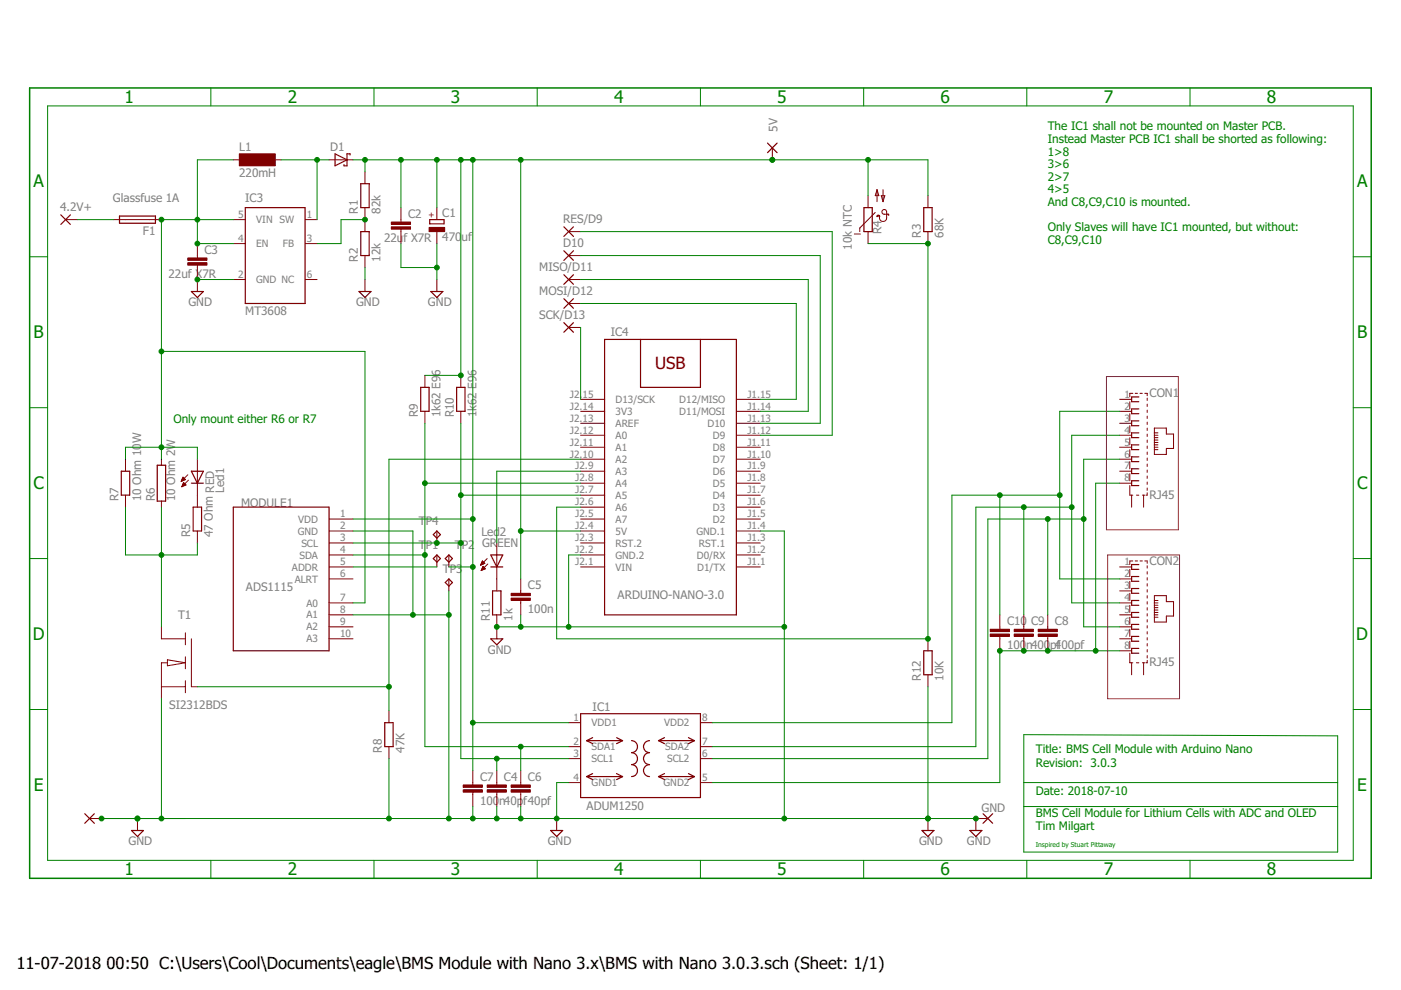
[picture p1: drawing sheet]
<svg xmlns="http://www.w3.org/2000/svg" width="297mm" height="210mm" viewBox="0 0 297 210" stroke-linecap="round" stroke-linejoin="round" font-family="sans-serif">
<g fill="none" stroke="#800000" stroke-width=".25">
<path d="M71 32.6l2.6 1.3-2.6 1.3zM74.2 32.9v-.3h-.6v2.6h-.7v-.3M76.5 38.9h1.8v5.1h-1.8zM162.7 30.3l2.1 2.1M164.8 30.3l-2.1 2.1M12.9 45.6l2 2M14.9 45.6l-2 2M25.3 45.8h7.7v1.5h-7.7zM52 44h12.7v20.3h-12.7zM76.5 49.1h1.8v5.1h-1.8zM91.1 46.6h3v.9h-3zM119.5 58.3l2.1 2"/>
<path d="M119.5 48.1l2.1 2M119.5 53.2l2.1 2M121.6 58.3l-2.1 2M121.6 48.1l-2.1 2M121.6 53.2l-2.1 2M183.2 44h1.7v5.1h-1.7zM195.9 44h1.7v5.1h-1.7zM40.6 61.8h2.5l-1.3 1.3zM76.1 61.8h2.6l-1.3 1.3zM91.4 61.8h2.5l-1.3 1.3zM119.5 63.3l2.1 2.1M119.5 68.4l2.1 2"/>
<path d="M121.6 63.3l-2.1 2.1M121.6 68.4l-2.1 2M128.2 72h27.9v58.4h-27.9zM135.8 72v10.1h12.7v-10.1M25.7 99.9h1.8v5.1h-1.8zM33.3 98.6h1.8v7.7h-1.8zM40.6 99.9h2.5l-1.3 2.5zM89.2 82.1h1.8v5.1h-1.8zM96.8 82.1h1.8v5.1h-1.8zM241.4 84.2h-1.5v1h1.5M241.4 86.7h-1.5v1h1.5M241.4 89.2h-1.5v1.1h1.5"/>
<path d="M241.4 91.8h-1.5v1h1.5M241.4 94.3h-1.5v1h1.5M241.4 96.9h-1.5v1h1.5M241.4 99.4h-1.5v1h1.5M40.6 102.4h2.5M41 107.5h1.7v5.1h-1.7zM49.5 107.5h20.3v30.5h-20.3zM91.9 118.4l.7-.7 .8 .7-.8 .8zM91.9 113.3l.7-.7 .8 .7-.8 .8zM94.4 118.4l.8-.7 .7 .7-.7 .8zM104.1 117.7h2.5l-1.3 2.5zM241.4 101.9h-1.5v1.1h1.5"/>
<path d="M241.4 119.7h-1.5v1h1.5M94.4 123.5l.8-.8 .7 .8-.7 .8zM104.1 120.2h2.5M104.1 135.4h2.5l-1.3 1.3zM104.4 125.3h1.8v5.1h-1.8zM195.9 138h1.7v5.1h-1.7zM241.4 122.2h-1.5v1.1h1.5M241.4 124.8h-1.5v1h1.5M241.4 127.3h-1.5v1h1.5M241.4 129.9h-1.5v1h1.5M241.4 132.4h-1.5v1h1.5M241.4 134.9h-1.5v1.1h1.5"/>
<path d="M241.4 137.5h-1.5v1h1.5M81.6 153.2h1.8v5.1h-1.8zM123.1 151.3h25.4v17.8h-25.4zM124.4 157h7.6M124.4 157l1.2 .7M125.6 156.4l-1.2 .6M130.7 156.4l1.3 .6M132 157l-1.3 .7M133.9 157a1.27 1.27 0 0 1 1.3 1.3 1.27 1.27 0 0 1-1.3 1.3 1.27 1.27 0 0 1 1.3 1.2 1.27 1.27 0 0 1-1.3 1.3 1.27 1.27 0 0 1 1.3 1.3 1.27 1.27 0 0 1-1.3 1.3M137.7 157a1.27 1.27 0 0 0-1.3 1.3 1.27 1.27 0 0 0 1.3 1.3 1.27 1.27 0 0 0-1.3 1.2 1.27 1.27 0 0 0 1.3 1.3 1.27 1.27 0 0 0-1.3 1.3 1.27 1.27 0 0 0 1.3 1.3M139.6 157h7.6M139.6 157l1.3 .7"/>
<path d="M140.9 156.4l-1.3 .6M146 156.4l1.2 .6M147.2 157l-1.2 .7M18 172.5l2 2.1M20 172.5l-2 2.1M27.9 176.1h2.5l-1.3 1.3zM116.8 176.1h2.5l-1.3 1.3zM124.4 164.7h7.6M124.4 164.7l1.2 .6M125.6 164l-1.2 .7M130.7 164l1.3 .7M132 164.7l-1.3 .6"/>
<path d="M139.6 164.7l1.3 .6M139.6 164.7h7.6M140.9 164l-1.3 .7M146 164l1.2 .7M147.2 164.7l-1.2 .6M195.5 176.1h2.5l-1.3 1.3zM205.6 176.1h2.6l-1.3 1.3zM208.4 172.5l2.1 2.1M210.5 172.5l-2.1 2.1"/>
</g>
<g fill="none" stroke="#800000" stroke-width=".21">
<path d="M49.5 33.9h2.5M57.1 33.9h2.5M69.8 33.9h5M77.4 36.4v2.5M163.7 31.3v2.6M13.9 46.6h2.5M24.1 46.6h10.1M41.8 51.6v3.1M41.8 56.2v5.6M49.5 46.6h2.5M49.5 59.3h2.5M49.5 51.6h2.5"/>
<path d="M64.7 46.6h2.5M64.7 59.3h2.5M64.7 51.6h2.5M77.4 44v5.1M77.4 54.2v2.5M77.4 59.3v2.5M85 44v3.1M85 48.6v3M92.6 44v2.6M92.6 49.1v2.5M92.6 59.3v2.5M120.6 59.3h2.5"/>
<path d="M120.6 49.1h2.5M120.6 54.2h2.5M181.1 49.6h1.3M184 41.5v2.5M184 49.1v2.5M185.6 45l-3.3 3.3v.8M185.9 40.2l.4 1.3h-.7zM185.9 40.2v2.6M186.8 41.5h.8l-.4 1.3zM187.2 40.2v2.6M188.2 45.4h-.7a.5 .5 0 0 1-.5-.5 .5 .5 0 0 1 .5-.5 .5 .5 0 0 1 .5 .5v1.3a.78 .78 0 0 1-.9 .7 .78 .78 0 0 1-.6-1M196.7 41.5v2.5"/>
<path d="M196.7 49.1v2.5M90.1 79.6v2.5M97.7 79.6v2.5M120.6 64.3h2.5M120.6 69.4h2.5M26.6 97.4v2.5M34.2 97.4v1.2M41.8 97.4v10.1M90.1 87.2v2.5M97.7 87.2v2.5M123.1 92.3h5.1M123.1 94.8h5.1"/>
<path d="M123.1 84.7h5.1M123.1 87.2h5.1M123.1 89.7h5.1M123.1 97.4h5.1M123.1 99.9h5.1M156.1 92.3h5.1M156.1 94.8h5.1M156.1 84.7h5.1M156.1 87.2h5.1M156.1 89.7h5.1M156.1 97.4h5.1M156.1 99.9h5.1"/>
<path d="M237.4 92.3h2.5M237.4 94.8h2.5M237.4 84.7h2.5M237.4 87.2h2.5M237.4 89.7h2.5M237.4 97.4h2.5M237.4 99.9h2.5M239.5 85.2v1.5M239.5 87.7v1.5M239.5 90.3v1.5M239.5 92.8v1.5M239.5 95.3v1.6"/>
<path d="M239.5 97.9v1.5M240.2 83.4h-.7v.8M240.7 83.4h.5M241.7 83.4h.5M242.7 83.4h.5v.5M243.2 84.4v.5M243.2 85.7v.5M243.2 87v.5M243.2 88.2v.5M243.2 89.5v.5M243.2 90.8v.5M243.2 92v.5"/>
<path d="M243.2 93.3v.5M243.2 94.6v.5M243.2 95.8v.6M243.2 97.1v.5M243.2 98.4v.5M243.2 99.7v.5M244.8 90.8h2.5v1.2h1.5v3.1h-1.5v1.3h-2.5zM244.8 91.8h.7M244.8 92.3h.7M244.8 92.8h.7M244.8 93.3h.7M244.8 93.8h.7"/>
<path d="M244.8 94.3h.7M244.8 94.8h.7M244.8 95.3h.7M26.6 105v2.5M34.2 106.3v1.2M38.5 101.9h.2M38.5 101.8h.4M38.6 101.7h.6M38.6 103.1h.1M38.6 101.6h.6M38.6 103h.3M38.7 101.5h.4"/>
<path d="M38.7 102.9h.5M38.7 101.3h.3M38.7 102.8h.7M38.8 102.7h.5M38.8 101.2h.1M38.8 101.2l.5 .5-.9 .4zM38.8 102.6h.4M38.9 102.4h.1M38.9 102.3l.5 .5-.9 .4zM39.8 100.7l-1.4 1.4M39.9 101.8l-1.4 1.4M41.8 112.6v2.5"/>
<path d="M69.8 110h5M69.8 112.6h5M69.8 115.1h5M69.8 117.7h5M92.6 112.6v2.5M92.6 117.7v2.5M95.2 117.7v2.5M101.9 119.8h.1M102 119.7h.3M102 119.5h.6M102.1 119.4h.7M102.1 119.3h.6"/>
<path d="M102.2 119.2h.3M102.2 119.1h.2M102.3 118.9l-.4 .9M102.3 118.9l.5 .5M102.3 119h.1M102.8 119.4l-.9 .4M103.3 118.4l-1.4 1.4M103.4 119.6l-1.4 1.4M105.3 115.1v10.2M123.1 105h5.1M123.1 102.4h5.1M123.1 110h5.1"/>
<path d="M123.1 112.6h5.1M123.1 115.1h5.1M123.1 117.7h5.1M123.1 107.5h5.1M156.1 105h5.1M156.1 102.4h5.1M156.1 110h5.1M156.1 112.6h5.1M156.1 115.1h5.1M156.1 117.7h5.1M156.1 107.5h5.1M237.4 102.4h2.5"/>
<path d="M239.5 103v2h.7M239.5 100.4v1.5M239.9 105v2.5M240.2 118.9h-.7v.8M240.7 118.9h.5M240.9 105h.5M241.7 118.9h.5M242.2 105h.5M242.5 105v2.5M242.7 118.9h.5v.5M243.2 104.5v.5h-.2M243.2 100.9v.5"/>
<path d="M243.2 102.2v.5M243.2 103.5v.5M243.2 120v.5M34.2 132.9v2.5h5.1M35.5 139.9l3.8 .6-3.8 .7zM39.3 134.2v2.5M39.3 139.3v2.5M40.6 135.4v10.2h1.2M69.8 135.4h5M69.8 127.8h5M69.8 130.4h5M69.8 120.2h5"/>
<path d="M69.8 122.7h5M69.8 132.9h5M95.2 122.7v2.6M102.1 120.9h.2M102.1 120.8h.4M102.2 120.6h.6M102.2 120.5h.6M102.3 120.4h.4M102.3 120.3h.3M102.4 120.2h.1M102.4 120.1l.5 .5-.9 .4zM105.3 130.4v5"/>
<path d="M110.4 122.7v3.1M110.4 127.3v3.1M123.1 120.2h5.1M156.1 120.2h5.1M196.7 135.4v2.6M212 130.4v3M212 134.9v3.1M217.1 130.4v3M217.1 134.9v3.1M222.1 130.4v3M222.1 134.9v3.1M237.4 135.4h2.5"/>
<path d="M237.4 127.8h2.5M237.4 130.4h2.5M237.4 120.2h2.5M237.4 122.7h2.5M237.4 125.3h2.5M237.4 132.9h2.5M237.4 138h2.5M239.5 138.5v2h.7M239.5 120.7v1.5M239.5 123.3v1.5M239.5 125.8v1.5M239.5 128.3v1.6"/>
<path d="M239.5 130.9v1.5M239.5 133.4v1.5M239.5 136v1.5M243.2 121.2v.5M243.2 122.5v.5M243.2 123.8v.5M243.2 125v.5M243.2 126.3v.5M243.2 127.6v.5M243.2 128.8v.5M243.2 130.1v.5M243.2 131.4v.5"/>
<path d="M243.2 132.7v.5M243.2 133.9v.5M243.2 135.2v.5M243.2 136.5v.5M243.2 137.7v.5M243.2 139v.5M244.8 126.3h2.5v1.3h1.5v3h-1.5v1.3h-2.5zM244.8 127.3h.7M244.8 127.8h.7M244.8 128.3h.7M244.8 128.8h.7M244.8 129.3h.7"/>
<path d="M244.8 129.9h.7M244.8 130.4h.7M244.8 130.9h.7M34.2 145.6h5.1M35.5 140.5h-1.3v7.6M39.3 144.3v2.6M82.5 150.7v2.5M82.5 158.3v2.5M120.6 153.2h2.5M120.6 158.3h2.5M148.5 153.2h2.5M148.5 158.3h2.5"/>
<path d="M196.7 143.1v2.5M239.9 140.5v2.6M240.9 140.5h.5M242.2 140.5h.5M242.5 140.5v2.6M243.2 140v.5h-.2M19 173.5h2.5M29.1 173.5v2.6M100.2 163.4v3M100.2 168v3M105.3 163.4v3M105.3 168v3"/>
<path d="M110.4 163.4v3M110.4 168v3M118 173.5v2.6M120.6 160.8h2.5M120.6 165.9h2.5M148.5 160.8h2.5M148.5 165.9h2.5M196.7 173.5v2.6M209.4 173.5h-2.5v2.6"/>
</g>
<g fill="#800000" stroke="#800000" stroke-width=".21">
<path d="M185.9 45.7l.5-.1 .1 .3-.3-.1-.3 .1z" fill-rule="evenodd"/>
<path d="M188.2 45.4l.2 .1v.2z" fill-rule="evenodd"/>
</g>
<g fill="#800000" stroke="#800000" stroke-width=".21">
<path d="M91 48.2h3.3v.9h-3.3z"/>
<path d="M83 48.1h4v.5h-4z"/>
<path d="M83 47.1h4v.5h-4z"/>
<path d="M39.8 55.7h4.1v.5h-4.1z"/>
<path d="M39.8 54.7h4.1v.5h-4.1z"/>
<path d="M50.7 32.6h7.7v2.6h-7.7z"/>
<path d="M108.4 126.8h4v.5h-4z"/>
<path d="M108.4 125.8h4v.5h-4z"/>
<path d="M220.1 134.4h4.1v.5h-4.1z"/>
<path d="M220.1 133.4h4.1v.5h-4.1z"/>
<path d="M108.4 167.4h4v.6h-4z"/>
<path d="M108.4 166.4h4v.5h-4z"/>
<path d="M103.3 167.4h4.1v.6h-4.1z"/>
<path d="M103.3 166.4h4.1v.5h-4.1z"/>
<path d="M98.2 167.4h4.1v.6h-4.1z"/>
<path d="M98.2 166.4h4.1v.5h-4.1z"/>
<path d="M215 134.4h4.1v.5h-4.1z"/>
<path d="M215 133.4h4.1v.5h-4.1z"/>
<path d="M210 134.4h4v.5h-4z"/>
<path d="M210 133.4h4v.5h-4z"/>
</g>
<path d="M6.3 18.6h284.4v167.6h-284.4z" fill="none" stroke="#008000" stroke-width=".32"/>
<g fill="none" stroke="#008000" stroke-width=".21">
<path d="M44.7 18.6v3.9M79.3 18.6v3.9M113.9 18.6v3.9M148.5 18.6v3.9M183.1 18.6v3.9M217.7 18.6v3.9M252.3 18.6v3.9M10.1 22.5h276.8v159.9h-276.8zM49.5 33.9h-7.7v17.7h7.7M59.6 33.9h10.2M67.2 33.9v12.7M74.8 33.9h121.9v7.6"/>
<path d="M77.4 33.9v2.5M85 33.9v10.1M92.6 33.9v10.1M97.7 33.9v45.7h-7.6M100.2 33.9v129.5M110.4 33.9v88.8M184 33.9v7.6M6.3 54.4h3.8M16.4 46.6h7.7M41.8 59.3h7.7M49.5 46.6h-15.3v50.8M77.4 46.6h-5.1v5h-5.1"/>
<path d="M77.4 56.7v2.6M85 51.6v5.1h7.6M92.6 51.6v7.7M123.1 49.1h53.3v43.2h-15.2M123.1 59.3h48.3v27.9h-10.2M123.1 54.2h50.8v35.5h-12.7M184 51.6h12.7v83.8h-78.7v-27.9h5.1M286.9 54.4h3.8M34.2 74.5h43.2v53.3h-2.6M123.1 64.3h45.7v20.4h-7.6M123.1 69.4v15.3M6.3 86.4h3.8"/>
<path d="M26.6 97.4v-2.6h15.2v2.6M90.1 89.7v68.6h30.5M97.7 89.7v71.1h22.9M123.1 97.4h-40.6v53.3M123.1 99.9h-17.8v15.2M237.4 92.3h-10.2v35.5h10.2M237.4 97.4h-7.6v35.5h7.6M237.4 87.2h-12.7v35.5h12.7M286.9 86.4h3.8M6.3 118.4h3.8M26.6 107.5v10.2h15.2v-2.6M34.2 107.5v25.4"/>
<path d="M74.8 110h25.4M74.8 117.7h15.3M74.8 115.1h22.9M74.8 112.6h12.7v17.8M90.1 102.4h33M97.7 105h25.4M110.4 112.6h12.7M123.1 117.7h-2.5v15.2M161.2 112.6h5.1v60.9M212 105v25.4M217.1 107.5v22.9M222.1 110v20.4"/>
<path d="M224.7 105h-22.9v48.2h-50.8M227.2 107.5h-20.3v50.8h-55.9M229.8 110h-20.4v50.8h-58.4M237.4 102.4h-5.1v35.6M286.9 118.4h3.8M74.8 120.2h17.8M74.8 130.4h20.4M95.2 120.2h5M95.2 125.3v48.2M105.3 132.9h61M110.4 130.4v2.5M237.4 138h-25.4v27.9h-61"/>
<path d="M6.3 150.4h3.8M34.2 148.1v25.4M41.8 145.6h40.7M100.2 153.2h20.4M110.4 158.3v5.1M196.7 145.6v27.9M217.1 155.8l66.5 .2v24.7h-66.5zM286.9 150.4h3.8M21.5 173.5h185.4M82.5 160.8v12.7M100.2 171v2.5M105.3 160.8v2.6"/>
<path d="M105.3 171v2.5M110.4 171v2.5M120.6 165.9h-2.6v7.6M217.1 165.9h66.5M217.1 171h66.5M44.7 182.4v3.8M79.3 182.4v3.8M113.9 182.4v3.8M148.5 182.4v3.8M183.1 182.4v3.8M217.7 182.4v3.8M252.3 182.4v3.8"/>
</g>
<g fill="#008000" stroke="#008000" stroke-width=".21">
<circle cx="227.2" cy="107.5" r=".51"/>
<circle cx="217.1" cy="107.5" r=".51"/>
<circle cx="229.8" cy="110" r=".51"/>
<circle cx="222.1" cy="110" r=".51"/>
<circle cx="34.2" cy="94.8" r=".51"/>
<circle cx="41.8" cy="51.6" r=".51"/>
<circle cx="41.8" cy="46.6" r=".51"/>
<circle cx="34.2" cy="46.6" r=".51"/>
<circle cx="34.2" cy="74.5" r=".51"/>
<circle cx="34.2" cy="117.7" r=".51"/>
<circle cx="82.5" cy="145.6" r=".51"/>
<circle cx="90.1" cy="102.4" r=".51"/>
<circle cx="90.1" cy="117.7" r=".51"/>
<circle cx="110.4" cy="158.3" r=".51"/>
<circle cx="97.7" cy="105" r=".51"/>
<circle cx="97.7" cy="115.1" r=".51"/>
<circle cx="105.3" cy="160.8" r=".51"/>
<circle cx="92.6" cy="115.1" r=".51"/>
<circle cx="196.7" cy="135.4" r=".51"/>
<circle cx="196.7" cy="51.6" r=".51"/>
<circle cx="41.8" cy="59.3" r=".51"/>
<circle cx="92.6" cy="56.7" r=".51"/>
<circle cx="77.4" cy="46.6" r=".51"/>
<circle cx="67.2" cy="33.9" r=".51"/>
<circle cx="100.2" cy="33.9" r=".51"/>
<circle cx="97.7" cy="79.6" r=".51"/>
<circle cx="97.7" cy="33.9" r=".51"/>
<circle cx="163.7" cy="33.9" r=".51"/>
<circle cx="77.4" cy="33.9" r=".51"/>
<circle cx="85" cy="33.9" r=".51"/>
<circle cx="92.6" cy="33.9" r=".51"/>
<circle cx="110.4" cy="33.9" r=".51"/>
<circle cx="100.2" cy="110" r=".51"/>
<circle cx="110.4" cy="112.6" r=".51"/>
<circle cx="100.2" cy="120.2" r=".51"/>
<circle cx="184" cy="33.9" r=".51"/>
<circle cx="100.2" cy="153.2" r=".51"/>
<circle cx="224.7" cy="105" r=".51"/>
<circle cx="212" cy="105" r=".51"/>
<circle cx="232.3" cy="138" r=".51"/>
<circle cx="212" cy="138" r=".51"/>
<circle cx="217.1" cy="138" r=".51"/>
<circle cx="222.1" cy="138" r=".51"/>
<circle cx="105.3" cy="132.9" r=".51"/>
<circle cx="29.1" cy="173.5" r=".51"/>
<circle cx="196.7" cy="173.5" r=".51"/>
<circle cx="118" cy="173.5" r=".51"/>
<circle cx="82.5" cy="173.5" r=".51"/>
<circle cx="110.4" cy="173.5" r=".51"/>
<circle cx="21.5" cy="173.5" r=".51"/>
<circle cx="34.2" cy="173.5" r=".51"/>
<circle cx="206.9" cy="173.5" r=".51"/>
<circle cx="95.2" cy="173.5" r=".51"/>
<circle cx="95.2" cy="130.4" r=".51"/>
<circle cx="87.5" cy="130.4" r=".51"/>
<circle cx="166.3" cy="173.5" r=".51"/>
<circle cx="166.3" cy="132.9" r=".51"/>
<circle cx="110.4" cy="132.9" r=".51"/>
<circle cx="120.6" cy="132.9" r=".51"/>
<circle cx="100.2" cy="173.5" r=".51"/>
<circle cx="105.3" cy="173.5" r=".51"/>
</g>
<path d="M234.6 79.8h15.2v32.5h-15.2zM234.8 117.7h15.3v30.4h-15.3z" fill="none" stroke="#800080" stroke-width=".21"/>
<g font-size="3.7" fill="#008000">
<text x="26.4" y="21.8">1</text>
<text x="61" y="21.8">2</text>
<text x="95.6" y="21.8">3</text>
<text x="130.2" y="21.8">4</text>
<text x="164.8" y="21.8">5</text>
<text x="199.4" y="21.8">6</text>
<text x="234" y="21.8">7</text>
<text x="268.6" y="21.8">8</text>
<text x="7.1" y="39.7">A</text>
<text x="287.7" y="39.7">A</text>
<text x="7.1" y="71.7">B</text>
<text x="287.7" y="71.7">B</text>
<text x="7.1" y="103.7">C</text>
<text x="287.7" y="103.7">C</text>
<text x="6.9" y="135.7">D</text>
<text x="287.6" y="135.7">D</text>
<text x="7.2" y="167.7">E</text>
<text x="287.8" y="167.7">E</text>
<text x="26.4" y="185.6">1</text>
<text x="61" y="185.6">2</text>
<text x="95.6" y="185.6">3</text>
<text x="130.2" y="185.6">4</text>
<text x="164.8" y="185.6">5</text>
<text x="199.4" y="185.6">6</text>
<text x="234" y="185.6">7</text>
<text x="268.6" y="185.6">8</text>
</g>
<text font-size="3.6" fill="#800000" x="138.9" y="78.3">USB</text>
<g font-size="3.5">
<text x="3.5" y="205.4">11-07-2018</text>
<text x="22.6" y="205.4">00:50 C:\Users\Cool\Documents\eagle\BMS Module with Nano 3.x\BMS with Nano 3.0.3.sch (Sheet: 1/1)</text>
</g>
<g font-size="2.5" fill="#808080">
<text x="164.8" y="28" transform="rotate(-90 164.8 28)">5V</text>
<text x="50.7" y="32.1">L1</text>
<text x="70" y="32">D1</text>
<text x="50.7" y="37.4">220mH</text>
<text x="12.8" y="44.7">4.2V+</text>
<text x="24" y="42.9">Glassfuse 1A</text>
<text x="52" y="42.8">IC3</text>
<text x="75.9" y="45.3" transform="rotate(-90 75.9 45.3)">R1</text>
<text x="80.7" y="45.3" transform="rotate(-90 80.7 45.3)">82k</text>
<text x="86.5" y="46.2">C2</text>
<text x="93.8" y="46.1">C1</text>
<text x="119.4" y="47.3">RES/D9</text>
<text x="30.3" y="49.7">F1</text>
<text x="43.4" y="53.8">C3</text>
<text x="81.5" y="51.3">22u</text>
<text x="85.6" y="51.3">f X7R</text>
<text x="93.8" y="51.2">470</text>
<text x="97.8" y="51.2">uf</text>
<text x="119.4" y="52.3">D10</text>
<text x="180.6" y="52.9" transform="rotate(-90 180.6 52.9)">10k NTC</text>
<text x="186.9" y="49.6" transform="rotate(-90 186.9 49.6)">R4</text>
<text x="195.3" y="50.4" transform="rotate(-90 195.3 50.4)">R3</text>
<text x="200.1" y="50.4" transform="rotate(-90 200.1 50.4)">68K</text>
<text x="35.7" y="58.9">22uf X7R</text>
<text x="75.9" y="55.5" transform="rotate(-90 75.9 55.5)">R2</text>
<text x="80.7" y="55.5" transform="rotate(-90 80.7 55.5)">12k</text>
<text x="114.3" y="57.4">MISO/D11</text>
<text x="39.9" y="65">GND</text>
<text x="75.5" y="65">GND</text>
<text x="90.7" y="65">GND</text>
<text x="114.3" y="62.5">MOSI/D12</text>
<text x="52" y="66.9">MT3608</text>
<text x="114.3" y="67.6">SCK/D13</text>
<text x="129.5" y="71.2">IC4</text>
<text x="88.6" y="88.5" transform="rotate(-90 88.6 88.5)">R9</text>
<text x="93.4" y="88.5" transform="rotate(-90 93.4 88.5)">1k62 E96</text>
<text x="96.2" y="88.5" transform="rotate(-90 96.2 88.5)">R10</text>
<text x="101" y="88.5" transform="rotate(-90 101 88.5)">1k62 E96</text>
<text x="243.7" y="84.2">CON1</text>
<text x="25.1" y="106.2" transform="rotate(-90 25.1 106.2)">R7</text>
<text x="29.9" y="106.2" transform="rotate(-90 29.9 106.2)">10 Ohm 10W</text>
<text x="32.8" y="106.2" transform="rotate(-90 32.8 106.2)">R6</text>
<text x="37.1" y="106.2" transform="rotate(-90 37.1 106.2)">10 Ohm 2W</text>
<text x="47.6" y="104.5" transform="rotate(-90 47.6 104.5)">Led1</text>
<text x="51.1" y="107.5">MODULE1</text>
<text x="243.7" y="105.7">RJ45</text>
<text x="40.3" y="113.9" transform="rotate(-90 40.3 113.9)">R5</text>
<text x="45.1" y="113.9" transform="rotate(-90 45.1 113.9)">47 Ohm RED</text>
<text x="88.8" y="111.3">T</text>
<text x="90.3" y="111.3">P4</text>
<text x="102.1" y="113.7">Led</text>
<text x="106" y="113.7">2</text>
<text x="88.8" y="116.4">T</text>
<text x="90.3" y="116.4">P1</text>
<text x="96.4" y="116.4">T</text>
<text x="97.9" y="116.4">P2</text>
<text x="102.2" y="115.9">GR</text>
<text x="105.4" y="115.9">EEN</text>
<text x="243.7" y="119.7">CON2</text>
<text x="52.1" y="125.3">ADS1115</text>
<text x="93.9" y="121.5">TP3</text>
<text x="111.9" y="124.9">C5</text>
<text x="37.8" y="131.3">T1</text>
<text x="103.8" y="131.6" transform="rotate(-90 103.8 131.6)">R11</text>
<text x="108.6" y="131.6" transform="rotate(-90 108.6 131.6)">1k</text>
<text x="111.9" y="130">100n</text>
<text x="131" y="127.1">ARDUINO-NANO-3.0</text>
<text x="213.5" y="137.6">100</text>
<text x="213.5" y="132.5">C10</text>
<text x="217.6" y="137.6">n400</text>
<text x="218.6" y="132.5">C9</text>
<text x="222.7" y="137.6">p4f00pf</text>
<text x="223.7" y="132.5">C8</text>
<text x="103.4" y="138.6">GND</text>
<text x="243.7" y="141.3">RJ45</text>
<text x="195.3" y="144.3" transform="rotate(-90 195.3 144.3)">R12</text>
<text x="200.1" y="144.3" transform="rotate(-90 200.1 144.3)">10K</text>
<text x="35.9" y="150.3">SI2312BDS</text>
<text x="125.6" y="150.7">IC1</text>
<text x="81" y="159.6" transform="rotate(-90 81 159.6)">R8</text>
<text x="85.8" y="159.6" transform="rotate(-90 85.8 159.6)">47K</text>
<text x="101.8" y="165.5">C7</text>
<text x="106.9" y="165.5">C4</text>
<text x="111.9" y="165.5">C6</text>
<text x="101.8" y="170.6">100</text>
<text x="105.8" y="170.6">n40p</text>
<text x="110.9" y="170.6">f40pf</text>
<text x="124.4" y="171.6">ADUM1250</text>
<text x="208.1" y="172.1">GND</text>
<text x="27.2" y="179.3">GND</text>
<text x="116.1" y="179.3">GND</text>
<text x="194.8" y="179.3">GND</text>
<text x="205" y="179.3">GND</text>
</g>
<g font-size="2.5" fill="#008000">
<text x="222.1" y="27.7">The IC1 shall not be mounted on Master PCB.</text>
<text x="222.1" y="30.3">Instead Master PCB IC1 shall be shorted as following:</text>
<text x="222.1" y="33">1&gt;8</text>
<text x="222.1" y="35.7">3&gt;6</text>
<text x="222.1" y="38.3">2&gt;7</text>
<text x="222.1" y="41">4&gt;5</text>
<text x="222.1" y="43.7">And C8,C9,C10 is mounted.</text>
<text x="222.1" y="49">Only Slaves will have IC1 mounted, but without:</text>
<text x="222.1" y="51.7">C8,C9,C10</text>
<text x="36.8" y="89.7">Only mount either R6 or R7</text>
<text x="219.6" y="159.6">Title: BMS Cell Module with Arduino Nano</text>
<text x="219.6" y="162.6">Revision: 3.0.3</text>
<text x="219.6" y="168.5">Date: 2018-07-10</text>
<text x="219.6" y="173.3">BMS Cell Module for Lithium Cells with ADC and OLED</text>
<text x="219.6" y="175.9">Tim Milgart</text>
</g>
<g font-size="2.1" fill="#808080">
<text x="50.5" y="46.2">5</text>
<text x="54.3" y="47.3">VIN SW</text>
<text x="65.1" y="46.2">1</text>
<text x="50.5" y="51.3">4</text>
<text x="54.3" y="52.4">EN</text>
<text x="60" y="52.4">FB</text>
<text x="65.1" y="51.3">3</text>
<text x="50.5" y="58.9">2</text>
<text x="65.1" y="58.9">6</text>
<text x="54.3" y="60">GND NC</text>
<text x="120.8" y="89.4">J2.13</text>
<text x="120.8" y="86.8">J2.14</text>
<text x="120.8" y="84.3">J2.</text>
<text x="123.5" y="84.3">15</text>
<text x="130.5" y="88">3V3</text>
<text x="130.5" y="85.4">D13/SCK</text>
<text x="144" y="88">D11/MOSI</text>
<text x="144" y="85.4">D12/MISO</text>
<text x="158.5" y="89.4">J1.13</text>
<text x="158.5" y="86.8">J1.14</text>
<text x="158.5" y="84.3">J1.15</text>
<text x="238.4" y="84.3">1</text>
<text x="238.4" y="86.8">2</text>
<text x="238.4" y="89.4">3</text>
<text x="120.8" y="94.5">J2.11</text>
<text x="120.8" y="91.9">J2.12</text>
<text x="130.5" y="95.6">A1</text>
<text x="130.5" y="93">A0</text>
<text x="130.5" y="90.5">AREF</text>
<text x="150" y="90.5">D10</text>
<text x="151.2" y="95.6">D8</text>
<text x="151.2" y="93">D9</text>
<text x="158.5" y="94.5">J1.11</text>
<text x="158.5" y="91.9">J1.12</text>
<text x="238.4" y="91.9">4</text>
<text x="238.4" y="94.5">5</text>
<text x="120.8" y="97">J2.10</text>
<text x="122" y="99.5">J2.9</text>
<text x="130.5" y="100.7">A3</text>
<text x="130.5" y="98.1">A2</text>
<text x="151.2" y="100.7">D6</text>
<text x="151.2" y="98.1">D7</text>
<text x="158.5" y="99.5">J1.9</text>
<text x="158.5" y="97">J1.10</text>
<text x="238.4" y="97">6</text>
<text x="238.4" y="99.5">7</text>
<text x="122" y="107.2">J2.6</text>
<text x="122" y="104.6">J2.7</text>
<text x="122" y="102.1">J2.8</text>
<text x="130.5" y="105.7">A5</text>
<text x="130.5" y="103.2">A4</text>
<text x="151.2" y="105.7">D4</text>
<text x="151.2" y="103.2">D5</text>
<text x="158.5" y="107.2">J1.6</text>
<text x="158.5" y="104.6">J1.7</text>
<text x="158.5" y="102.1">J1.8</text>
<text x="238.4" y="102.1">8</text>
<text x="63.1" y="113.4">GND</text>
<text x="63.2" y="110.8">VDD</text>
<text x="72.1" y="109.7">1</text>
<text x="72.1" y="112.2">2</text>
<text x="122" y="112.2">J2.4</text>
<text x="122" y="109.7">J2.5</text>
<text x="130.5" y="113.4">5V</text>
<text x="130.5" y="110.8">A7</text>
<text x="130.5" y="108.3">A6</text>
<text x="147.7" y="113.4">GND.1</text>
<text x="151.2" y="110.8">D2</text>
<text x="151.2" y="108.3">D3</text>
<text x="158.5" y="112.2">J1.4</text>
<text x="158.5" y="109.7">J1.5</text>
<text x="63.5" y="118.4">SDA</text>
<text x="63.9" y="115.9">SCL</text>
<text x="72.1" y="114.8">3</text>
<text x="72.1" y="117.3">4</text>
<text x="72.1" y="119.9">5</text>
<text x="122" y="119.9">J2.1</text>
<text x="122" y="117.3">J2.2</text>
<text x="122" y="114.8">J2.3</text>
<text x="130.5" y="118.4">GND.2</text>
<text x="130.5" y="115.9">RST.2</text>
<text x="147.8" y="118.4">D0/RX</text>
<text x="148.2" y="115.9">RST.1</text>
<text x="158.5" y="119.9">J1.1</text>
<text x="158.5" y="117.3">J1.2</text>
<text x="158.5" y="114.8">J1.3</text>
<text x="238.4" y="119.9">1</text>
<text x="61.9" y="121">ADDR</text>
<text x="62.5" y="123.5">ALRT</text>
<text x="72.1" y="122.4">6</text>
<text x="130.5" y="121">VIN</text>
<text x="147.8" y="121">D1/TX</text>
<text x="238.4" y="122.4">2</text>
<text x="238.4" y="124.9">3</text>
<text x="65" y="128.6">A0</text>
<text x="65" y="131.1">A1</text>
<text x="72.1" y="127.5">7</text>
<text x="72.1" y="130">8</text>
<text x="238.4" y="127.5">4</text>
<text x="238.4" y="130">5</text>
<text x="65" y="133.7">A2</text>
<text x="65" y="136.2">A3</text>
<text x="72.1" y="132.6">9</text>
<text x="72.1" y="135.1">10</text>
<text x="238.4" y="132.6">6</text>
<text x="238.4" y="135.1">7</text>
<text x="238.4" y="137.6">8</text>
<text x="121.6" y="152.9">1</text>
<text x="125.4" y="154">VDD1</text>
<text x="140.8" y="154">VDD2</text>
<text x="148.9" y="152.9">8</text>
<text x="121.6" y="157.9">2</text>
<text x="121.6" y="160.5">3</text>
<text x="125.4" y="159.1">SDA1</text>
<text x="125.4" y="161.6">SCL1</text>
<text x="141.1" y="159.1">SDA2</text>
<text x="141.5" y="161.6">SCL2</text>
<text x="148.9" y="157.9">7</text>
<text x="148.9" y="160.5">6</text>
<text x="121.6" y="165.6">4</text>
<text x="125.4" y="166.7">GND1</text>
<text x="140.7" y="166.7">GND2</text>
<text x="148.9" y="165.6">5</text>
</g>
<text font-size="1.8" fill="#800000" x="92" y="46.2" transform="rotate(-90 92 46.2)">+</text>
<text font-size="1.4" fill="#008000" x="219.6" y="179.6">Inspired by Stuart Pittaway</text>
</svg>
